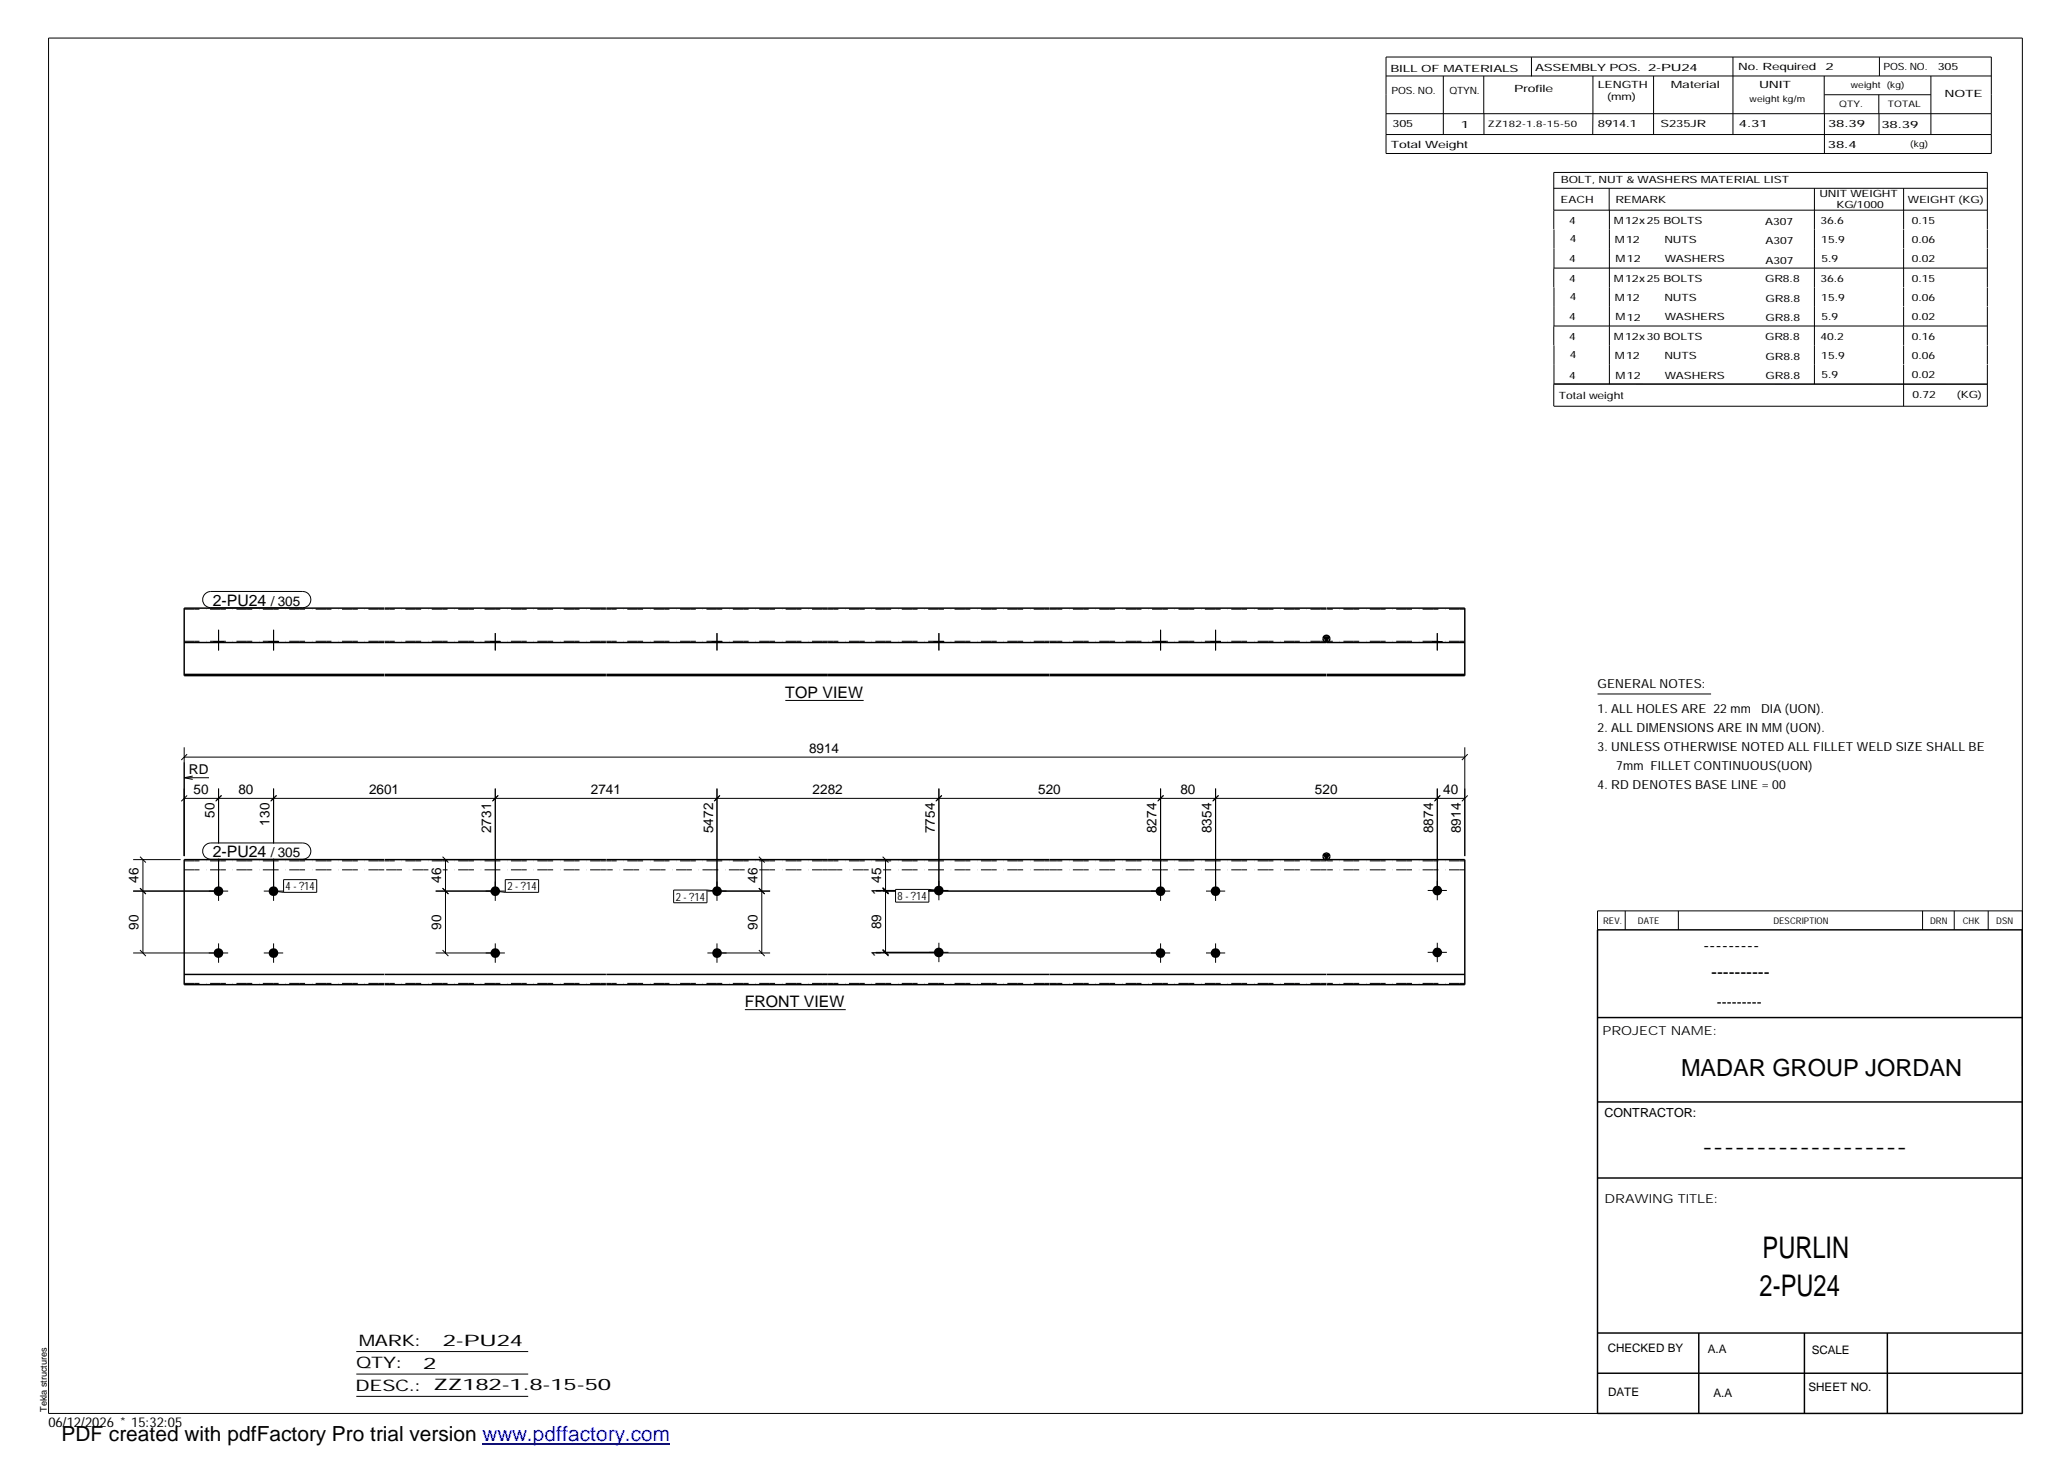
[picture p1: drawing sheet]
<svg xmlns="http://www.w3.org/2000/svg" width="420mm" height="297mm" viewBox="0 0 420 297" stroke-linecap="round" stroke-linejoin="round" font-family="sans-serif">
<g fill="#000">
<path d="M268.9 129.4h1.1l-.5 1zM268.9 173.6h1.1l-.5 1.1z"/>
<path d="M43.4 130.3h2v.2h-2z" fill-rule="evenodd"/>
<path d="M43.4 130.3h2v.2h-2z" fill-rule="evenodd"/>
<path d="M54.6 130.3h2v.2h-2z" fill-rule="evenodd"/>
<path d="M54.6 130.3h2v.2h-2z" fill-rule="evenodd"/>
<path d="M99.7 130.3h1.9v.2h-1.9z" fill-rule="evenodd"/>
<path d="M99.7 130.3h1.9v.2h-1.9z" fill-rule="evenodd"/>
<path d="M144.7 130.3h1.9v.2h-1.9z" fill-rule="evenodd"/>
<path d="M144.7 130.3h1.9v.2h-1.9z" fill-rule="evenodd"/>
<path d="M189.7 130.3h2v.2h-2z" fill-rule="evenodd"/>
<path d="M189.7 130.3h2v.2h-2z" fill-rule="evenodd"/>
<path d="M234.8 130.3h2v.2h-2z" fill-rule="evenodd"/>
<path d="M234.8 130.3h2v.2h-2z" fill-rule="evenodd"/>
<path d="M246 130.3h1.9v.2h-1.9z" fill-rule="evenodd"/>
<path d="M246 130.3h1.9v.2h-1.9z" fill-rule="evenodd"/>
<path d="M291 130.3h2v.2h-2z" fill-rule="evenodd"/>
<path d="M291 130.3h2v.2h-2z" fill-rule="evenodd"/>
<circle cx="44.4" cy="193.6" r=".98"/>
<circle cx="44.4" cy="181.1" r=".98"/>
<circle cx="55.6" cy="193.6" r=".98"/>
<circle cx="55.6" cy="181.1" r=".98"/>
<circle cx="100.6" cy="193.6" r=".97"/>
<circle cx="100.6" cy="181.1" r=".97"/>
<circle cx="145.7" cy="193.6" r=".99"/>
<circle cx="145.7" cy="181.1" r=".99"/>
<circle cx="190.7" cy="193.5" r=".98"/>
<circle cx="190.7" cy="180.9" r=".98"/>
<circle cx="235.8" cy="181.1" r=".98"/>
<circle cx="235.8" cy="193.6" r=".98"/>
<circle cx="246.9" cy="181.1" r=".98"/>
<circle cx="246.9" cy="193.6" r=".98"/>
<circle cx="292" cy="180.9" r=".97"/>
<circle cx="292" cy="193.5" r=".97"/>
</g>
<g fill="none" stroke="#000" stroke-width=".2">
<path d="M9.9 7.7h401v279.5h-401zM281.6 11.6h123v19.6h-123zM281.6 15.4h123M293.2 15.4v11.9M301.5 15.4v7.7M311.1 11.6v3.9M323.6 15.4v11.9M336 15.4v11.9M352.1 11.6v15.7M370.6 15.4v7.7M370.7 19.2h21.6M381.7 19.2v3.9"/>
<path d="M381.8 11.6v3.8M392.3 15.4v11.9M281.6 23.1h123M281.6 27.3h123M301.5 23.1v4.2M315.7 38.3h88.1M326.9 38.3v4.4M368.6 38.3v39.7M370.7 23.1v8.1M381.8 23.1v4.2M386.8 38.3v8.3M315.7 42.7h88.1"/>
<path d="M315.7 46.6v-11.6h88.1v11.6M315.7 54.5v3.9M315.7 54.5h88.1M315.7 46.6v7.9M315.7 58.4v7.8M327 42.7v35.3M386.8 46.6v3.9M386.8 50.6v7.7M386.8 58.4v3.9M403.8 46.6v3.9M403.8 50.6v7.7M403.8 58.4v3.9"/>
<path d="M315.7 66.3v3.8M315.7 78v4.5M315.7 66.2h88.1M315.7 78h88.1h-88M315.7 70.2v7.8M386.8 62.3v7.8M386.8 70.2v3.8M386.8 74.1v8.4M403.8 62.3v7.8M403.8 70.2v3.8M403.8 74.1v8.4h-88.1M41.7 120.7l.5-.4 .6-.1h18.7a1.65 1.65 0 0 1 1.7 1.6 1.65 1.65 0 0 1-1.7 1.7h-18.7a1.63 1.63 0 0 1-1.5-1 1.63 1.63 0 0 1 .4-1.8z"/>
<path d="M43.4 130.3v.2M44.4 128v4.2M45.4 130.3v.2M54.6 130.3v.2M55.6 128v4.2M56.6 130.3v.2M99.7 130.3v.2M100.6 128.6v3.6M101.6 130.3v.2M144.7 130.3v.2M145.7 128.6v3.6M146.6 130.3v.2"/>
<path d="M189.7 130.3v.2M190.8 128.6v3.6M191.7 130.3v.2M234.8 130.3v.2M235.8 128v4.2M236.8 130.3v.2M246 130.3v.2M247 128v4.2M247.9 130.3v.2M291 130.3v.2M292 128.6v3.6M293 130.3v.2"/>
<path d="M37.4 153.8h260.2M37.4 151.8v22.1M37.4 158l1.8 .4M37.4 158h5.1M38 153.2l-1.2 1.2M39.2 157.7l-1.8 .3M159.6 142.3h15.9M297.6 151.8v22.1M298.2 153.2l-1.2 1.2M324.6 141h23M27.1 174.7h9.6M28.4 174.1l1.2 1.1"/>
<path d="M29 174.7v18.9M37.4 162.2h260.2M38 161.6l-1.2 1.2M41.7 171.8l.5-.4 .6-.1h18.7a1.65 1.65 0 0 1 1.7 1.6 1.65 1.65 0 0 1-1.7 1.7h-18.7a1.63 1.63 0 0 1-1.5-1 1.63 1.63 0 0 1 .4-1.8zM43.9 162.7l1.1-1.1-1.2 1.2M44.4 160.2v11.2M44.4 174.5v8.5M55.1 162.7l1.1-1.1-1.2 1.2M55.6 160.2v11.2M55.6 174.5v8.5M57.6 178.7h6.7v2.6h-6.7zM88.5 174.7h11.4"/>
<path d="M89.9 174.1l1.2 1.1M90.5 174.7v18.9M100.1 162.7l1.1-1.1-1.2 1.2M100.6 160.2v22.8M102.7 178.7h6.7v2.6h-6.7zM145.7 160.2v22.8M146.3 161.6l-1.2 1.2M146.4 174.7h10.1M154.2 174.1l1.2 1.1M154.8 174.7v18.9M177.9 174.7h12.1M179.3 174.1l1.2 1.1"/>
<path d="M179.9 174.7v18.9M190.2 162.7l1.1-1.1-1.2 1.2M190.8 160.2v22.7M235.3 162.7l1.1-1.1-1.2 1.2M235.8 160.2v22.8M246.5 162.7l1.1-1.1-1.2 1.2M247 160.2v22.8M292 160.2v22.7M292.6 161.6l-1.2 1.2M298.2 161.6l-1.2 1.2M27.1 193.6h19.3M27.1 181h19.3"/>
<path d="M28.4 193l1.2 1.3M28.4 180.5l1.2 1.1M44.4 191.7v3.9M53.6 193.6h3.9M53.6 181h3.9M55.6 191.7v3.9M55.6 181l2 .3M88.5 193.6h14.1M88.5 181h14.1M89.9 193l1.2 1.3M89.9 180.5l1.2 1.1M100.6 191.7v3.9"/>
<path d="M100.6 181l2.1 .3M136.9 180.8h6.7v2.6h-6.7zM143.6 180.8l2.1 .2M143.7 193.6h12.8M143.7 181h12.8M145.7 191.7v3.9M154.2 193l1.2 1.3M154.2 180.5l1.2 1.1M177.9 193.6h59.8M177.9 181h4.1M177.9 193.5h14.8M177.9 180.9h4.1"/>
<path d="M179.3 193l1.2 1.3M179.3 192.9l1.2 1.2M179.3 180.5l1.2 1.1M179.3 180.3l1.2 1.2M181.9 180.7h6.8v2.6h-6.8zM188.6 181h49.1M188.6 180.9h4.1M188.7 180.7l2.1 .2M190.8 191.5v4M235.8 191.7v3.9M245 193.6h3.9M245 181h3.9"/>
<path d="M247 191.7v3.9M290.1 193.5h3.9M290.1 180.9h3.9M292 191.5v4M330.2 185.1v3.8M341 185.1v3.8M390.6 185.1v3.8M397 185.1v3.8M403.9 185.1v3.8M410.9 185.1h-86.3v3.8M151.3 205.1h20.5M72.4 274.6h34.9"/>
<path d="M72.4 279.2h34.9M72.4 283.7h34.9"/>
</g>
<g fill="none" stroke="#000" stroke-width=".3">
<path d="M37.4 137h40.7M37.4 130.5h40.7M78.1 123.6h-40.7v13.7h40.7M78.1 137.3h45M78.1 137h45M78.1 130.5h45M78.1 123.6h45M123.2 137.3h146.3M123.2 137h146.3M123.2 130.5h146.3M123.2 123.6h146.3M268.9 129.4h1.1l-.5 1z"/>
<path d="M269.5 123.6h28.1v13.7h-28.1M269.5 137h28.1M269.5 130.5h28.1M78.1 174.7h-40.7v25.4h40.7M78.1 174.7h45M123.2 174.7h146.3M268.9 173.6h1.1l-.5 1.1zM269.5 174.7h28.1v25.4h-28.1M37.4 198h40.7M78.1 198h45M123.2 198h146.3M269.5 198h28.1"/>
<path d="M324.6 188.9h86.2l.1 98.3h-86.3zM78.1 200.1h45M123.2 200.1h146.3M324.6 206.7h86.3M324.6 239.3h86.3M324.6 223.9h86.3M324.6 270.8h86.3M324.6 279h86.3M345.1 270.8v16.4M366.6 270.8v16.4M383.5 270.8v16.4"/>
<circle cx="269.5" cy="129.8" r=".7"/>
<circle cx="269.5" cy="174" r=".7"/>
</g>
<g fill="none" stroke="#000" stroke-width=".2" stroke-dasharray="1.1 0 2.1 .7 0 1.4" stroke-linecap="butt">
<path d="M78.1 123.8h-40.7M78.1 130.3h-40.7M123.1 123.8h-45M123.1 130.3h-45M168.2 123.8h-45M168.2 130.3h-45M213.2 123.8h-45M213.2 130.3h-45M269.5 123.8h-56.2M269.5 130.3h-56.2M297.6 123.8h-28.1M297.6 130.3h-28.1"/>
<path d="M78.1 176.7h-40.7M78.1 174.9h-40.7M87 176.7h-8.9M123.1 176.7h-33.1M123.1 174.9h-45M151.3 176.7h-28.1M168.2 176.7h-13.9M168.2 174.9h-45M176.5 176.7h-8.3M213.2 176.7h-33.8M213.2 174.9h-45M269.5 176.7h-56.2"/>
<path d="M269.5 174.9h-56.2M297.6 176.7h-28.1M297.6 174.9h-28.1M78.1 199.8h-40.7M123.1 199.8h-45M168.2 199.8h-45M213.2 199.8h-45M269.5 199.8h-56.2M297.6 199.8h-28.1"/>
</g>
<path d="M98 293.3h38.2" fill="none" stroke="#00f" stroke-width=".3"/>
<g font-size="6.1">
<text x="358.1" y="255.5">PURLIN</text>
<text x="357.5" y="263.3">2-PU24</text>
</g>
<text font-size="4.8" x="341.5" y="218.6">MADAR GROUP JORDAN</text>
<text font-size="4.2" x="12.5" y="292.7">PDF created with pdfFactory Pro trial version www.pdffactory.com</text>
<g font-size="3.6">
<text x="346.1" y="193.2">---------</text>
<text x="347.7" y="198.6">----------</text>
<text x="345.8" y="234.2">-------------------</text>
</g>
<g font-size="3.2">
<text x="43.2" y="123">2-PU24</text>
<text x="159.6" y="141.8">TOP VIEW</text>
<text x="43.2" y="174.1">2-PU24</text>
<text x="151.3" y="204.6">FRONT VIEW</text>
<text x="72.9" y="273.5">MARK:</text>
<text x="90" y="273.5">2-PU24</text>
<text x="72.4" y="278">QTY:</text>
<text x="86" y="278.1">2</text>
<text x="72.2" y="282.6">DESC.:</text>
<text x="88.1" y="282.4">ZZ182-1.8-15-50</text>
</g>
<text font-size="3" x="348.8" y="204.5">---------</text>
<g font-size="2.8">
<text x="55" y="123">/ 305</text>
<text x="164.4" y="152.9">8914</text>
<text x="38.4" y="157.2">RD</text>
<text x="39.3" y="161.3">50</text>
<text x="48.4" y="161.3">80</text>
<text x="75" y="161.3">2601</text>
<text x="120.1" y="161.3">2741</text>
<text x="165.1" y="161.3">2282</text>
<text x="210.9" y="161.3">520</text>
<text x="239.8" y="161.3">80</text>
<text x="267.2" y="161.3">520</text>
<text x="293.2" y="161.3">40</text>
<text x="43.6" y="166.2" transform="rotate(-90 43.6 166.2)">50</text>
<text x="54.8" y="167.8" transform="rotate(-90 54.8 167.8)">130</text>
<text x="99.8" y="169.3" transform="rotate(-90 99.8 169.3)">2731</text>
<text x="144.9" y="169.3" transform="rotate(-90 144.9 169.3)">5472</text>
<text x="189.9" y="169.3" transform="rotate(-90 189.9 169.3)">7754</text>
<text x="235" y="169.3" transform="rotate(-90 235 169.3)">8274</text>
<text x="246.2" y="169.3" transform="rotate(-90 246.2 169.3)">8354</text>
<text x="291.2" y="169.3" transform="rotate(-90 291.2 169.3)">8874</text>
<text x="296.8" y="169.3" transform="rotate(-90 296.8 169.3)">8914</text>
<text x="28.1" y="179.4" transform="rotate(-90 28.1 179.4)">46</text>
<text x="55" y="174.1">/ 305</text>
<text x="89.6" y="179.4" transform="rotate(-90 89.6 179.4)">46</text>
<text x="153.9" y="179.4" transform="rotate(-90 153.9 179.4)">46</text>
<text x="179" y="179.4" transform="rotate(-90 179 179.4)">45</text>
<text x="179" y="181.8" transform="rotate(-90 179 181.8)">1</text>
<text x="28.1" y="188.9" transform="rotate(-90 28.1 188.9)">90</text>
<text x="89.6" y="188.9" transform="rotate(-90 89.6 188.9)">90</text>
<text x="153.9" y="188.9" transform="rotate(-90 153.9 188.9)">90</text>
<text x="179" y="188.8" transform="rotate(-90 179 188.8)">89</text>
<text x="179" y="194.3" transform="rotate(-90 179 194.3)">1</text>
<text x="9.8" y="290">06/12/2026 * 15:32:05</text>
</g>
<g font-size="2.5">
<text x="324.6" y="139.9">GENERAL NOTES:</text>
<text x="324.6" y="148.7">2. ALL DIMENSIONS ARE IN MM (UON).</text>
<text x="324.6" y="144.9">1. ALL HOLES ARE 22 mm</text>
<text x="357.8" y="144.9">DIA (UON).</text>
<text x="324.6" y="152.5">3. UNLESS OTHERWISE NOTED ALL FILLET WELD SIZE SHALL BE</text>
<text x="324.6" y="160.2">4. RD DENOTES BASE LINE = 00</text>
<text x="328.4" y="156.4">7mm FILLET CONTINUOUS(UON)</text>
<text x="325.6" y="210.3">PROJECT NAME:</text>
<text x="326" y="226.9">CONTRACTOR:</text>
<text x="326" y="244.4">DRAWING TITLE:</text>
</g>
<g font-size="2.4">
<text x="326.7" y="274.7">CHECKED BY</text>
<text x="347" y="275">A.A</text>
<text x="368.1" y="275.1">SCALE</text>
<text x="326.7" y="283.6">DATE</text>
<text x="348.1" y="283.9">A.A</text>
<text x="367.5" y="282.6">SHEET NO.</text>
</g>
<g font-size="2.3">
<text x="58" y="180.9">4 - ?14</text>
<text x="103.1" y="180.9">2 - ?14</text>
<text x="137.3" y="183">2 - ?14</text>
<text x="182.4" y="182.9">8 - ?14</text>
</g>
<g font-size="2">
<text x="282.5" y="14.6">BILL OF MATERIALS</text>
<text x="311.9" y="14.4">ASSEMBLY POS.</text>
<text x="324.6" y="17.9">LENGTH</text>
<text x="334.9" y="14.4">2-PU24</text>
<text x="339.5" y="17.9">Material</text>
<text x="353.1" y="14.2">No. Required</text>
<text x="357.4" y="17.9">UNIT</text>
<text x="370.9" y="14.2">2</text>
<text x="382.7" y="14.2">POS. NO.</text>
<text x="393.7" y="14.3">305</text>
<text x="282.7" y="19.1">POS. NO.</text>
<text x="294.5" y="19">QTYN.</text>
<text x="307.6" y="18.7">Profile</text>
<text x="326.5" y="20.4">(mm)</text>
<text x="395.1" y="19.6">NOTE</text>
<text x="282.9" y="25.8">305</text>
<text x="296.8" y="26">1</text>
<text x="324.7" y="25.9">8914.1</text>
<text x="337.4" y="25.9">S235JR</text>
<text x="353.3" y="25.9">4.31</text>
<text x="371.4" y="25.9">38.39</text>
<text x="382.3" y="25.9">38.39</text>
<text x="282.6" y="30.1">Total Weight</text>
<text x="371.4" y="30">38.4</text>
<text x="317.1" y="41.3">EACH</text>
<text x="317.1" y="37.2">BOLT, NUT &amp; WASHERS MATERIAL LIST</text>
<text x="328.2" y="41.3">REMARK</text>
<text x="369.7" y="40.1">UNIT WEIGHT</text>
<text x="387.6" y="41.2">WEIGHT (KG)</text>
<text x="318.8" y="45.4">4</text>
<text x="327.9" y="45.6">M12x25 BOLTS</text>
<text x="358.6" y="45.6">A307</text>
<text x="369.9" y="45.5">36.6</text>
<text x="373.1" y="42.2">KG/1000</text>
<text x="388.4" y="45.5">0.15</text>
<text x="318.8" y="53.3">4</text>
<text x="318.9" y="49.2">4</text>
<text x="328.1" y="49.3">M12</text>
<text x="328.3" y="53.3">M12</text>
<text x="338.2" y="49.4">NUTS</text>
<text x="338.2" y="53.3">WASHERS</text>
<text x="358.7" y="49.6">A307</text>
<text x="358.7" y="53.5">A307</text>
<text x="370" y="49.3">15.9</text>
<text x="370.1" y="53.2">5.9</text>
<text x="388.4" y="49.4">0.06</text>
<text x="388.4" y="53.3">0.02</text>
<text x="318.8" y="57.2">4</text>
<text x="327.9" y="57.3">M12x25 BOLTS</text>
<text x="358.6" y="57.4">GR8.8</text>
<text x="369.9" y="57.3">36.6</text>
<text x="388.4" y="57.2">0.15</text>
<text x="318.8" y="65.1">4</text>
<text x="318.9" y="61">4</text>
<text x="328.1" y="61.2">M12</text>
<text x="328.3" y="65.1">M12</text>
<text x="338.2" y="61.2">NUTS</text>
<text x="338.2" y="65.1">WASHERS</text>
<text x="358.7" y="61.4">GR8.8</text>
<text x="358.7" y="65.3">GR8.8</text>
<text x="370" y="61.1">15.9</text>
<text x="370.1" y="65">5.9</text>
<text x="388.4" y="61.2">0.06</text>
<text x="388.4" y="65.1">0.02</text>
<text x="318.8" y="69">4</text>
<text x="327.9" y="69.1">M12x30 BOLTS</text>
<text x="358.6" y="69.2">GR8.8</text>
<text x="369.9" y="69.1">40.2</text>
<text x="388.4" y="69">0.16</text>
<text x="318.8" y="76.9">4</text>
<text x="318.9" y="72.8">4</text>
<text x="328.1" y="72.9">M12</text>
<text x="328.3" y="76.9">M12</text>
<text x="338.2" y="72.9">NUTS</text>
<text x="338.2" y="76.9">WASHERS</text>
<text x="358.7" y="73.1">GR8.8</text>
<text x="358.7" y="77.1">GR8.8</text>
<text x="370" y="72.8">15.9</text>
<text x="370.1" y="76.7">5.9</text>
<text x="388.4" y="72.9">0.06</text>
<text x="388.4" y="76.9">0.02</text>
<text x="316.7" y="81.1">Total weight</text>
<text x="388.6" y="80.9">0.72</text>
<text x="397.6" y="80.8">(KG)</text>
</g>
<g font-size="1.9">
<text x="325.7" y="187.8">REV.</text>
<text x="332.8" y="187.6">DATE</text>
<text x="360.3" y="187.7">DESCRIPTION</text>
<text x="392.1" y="187.6">DRN</text>
<text x="398.8" y="187.6">CHK</text>
<text x="405.6" y="187.7">DSN</text>
<text x="9.5" y="286.8" transform="rotate(-90 9.5 286.8)">Tekla structures</text>
</g>
<g font-size="1.8">
<text x="376" y="17.9">weight (kg)</text>
<text x="355.5" y="20.7">weight kg/m</text>
<text x="373.6" y="21.7">QTY.</text>
<text x="383.5" y="21.8">TOTAL</text>
<text x="302.3" y="25.9">ZZ182-1.8-15-50</text>
<text x="388.1" y="29.8">(kg)</text>
</g>
</svg>
